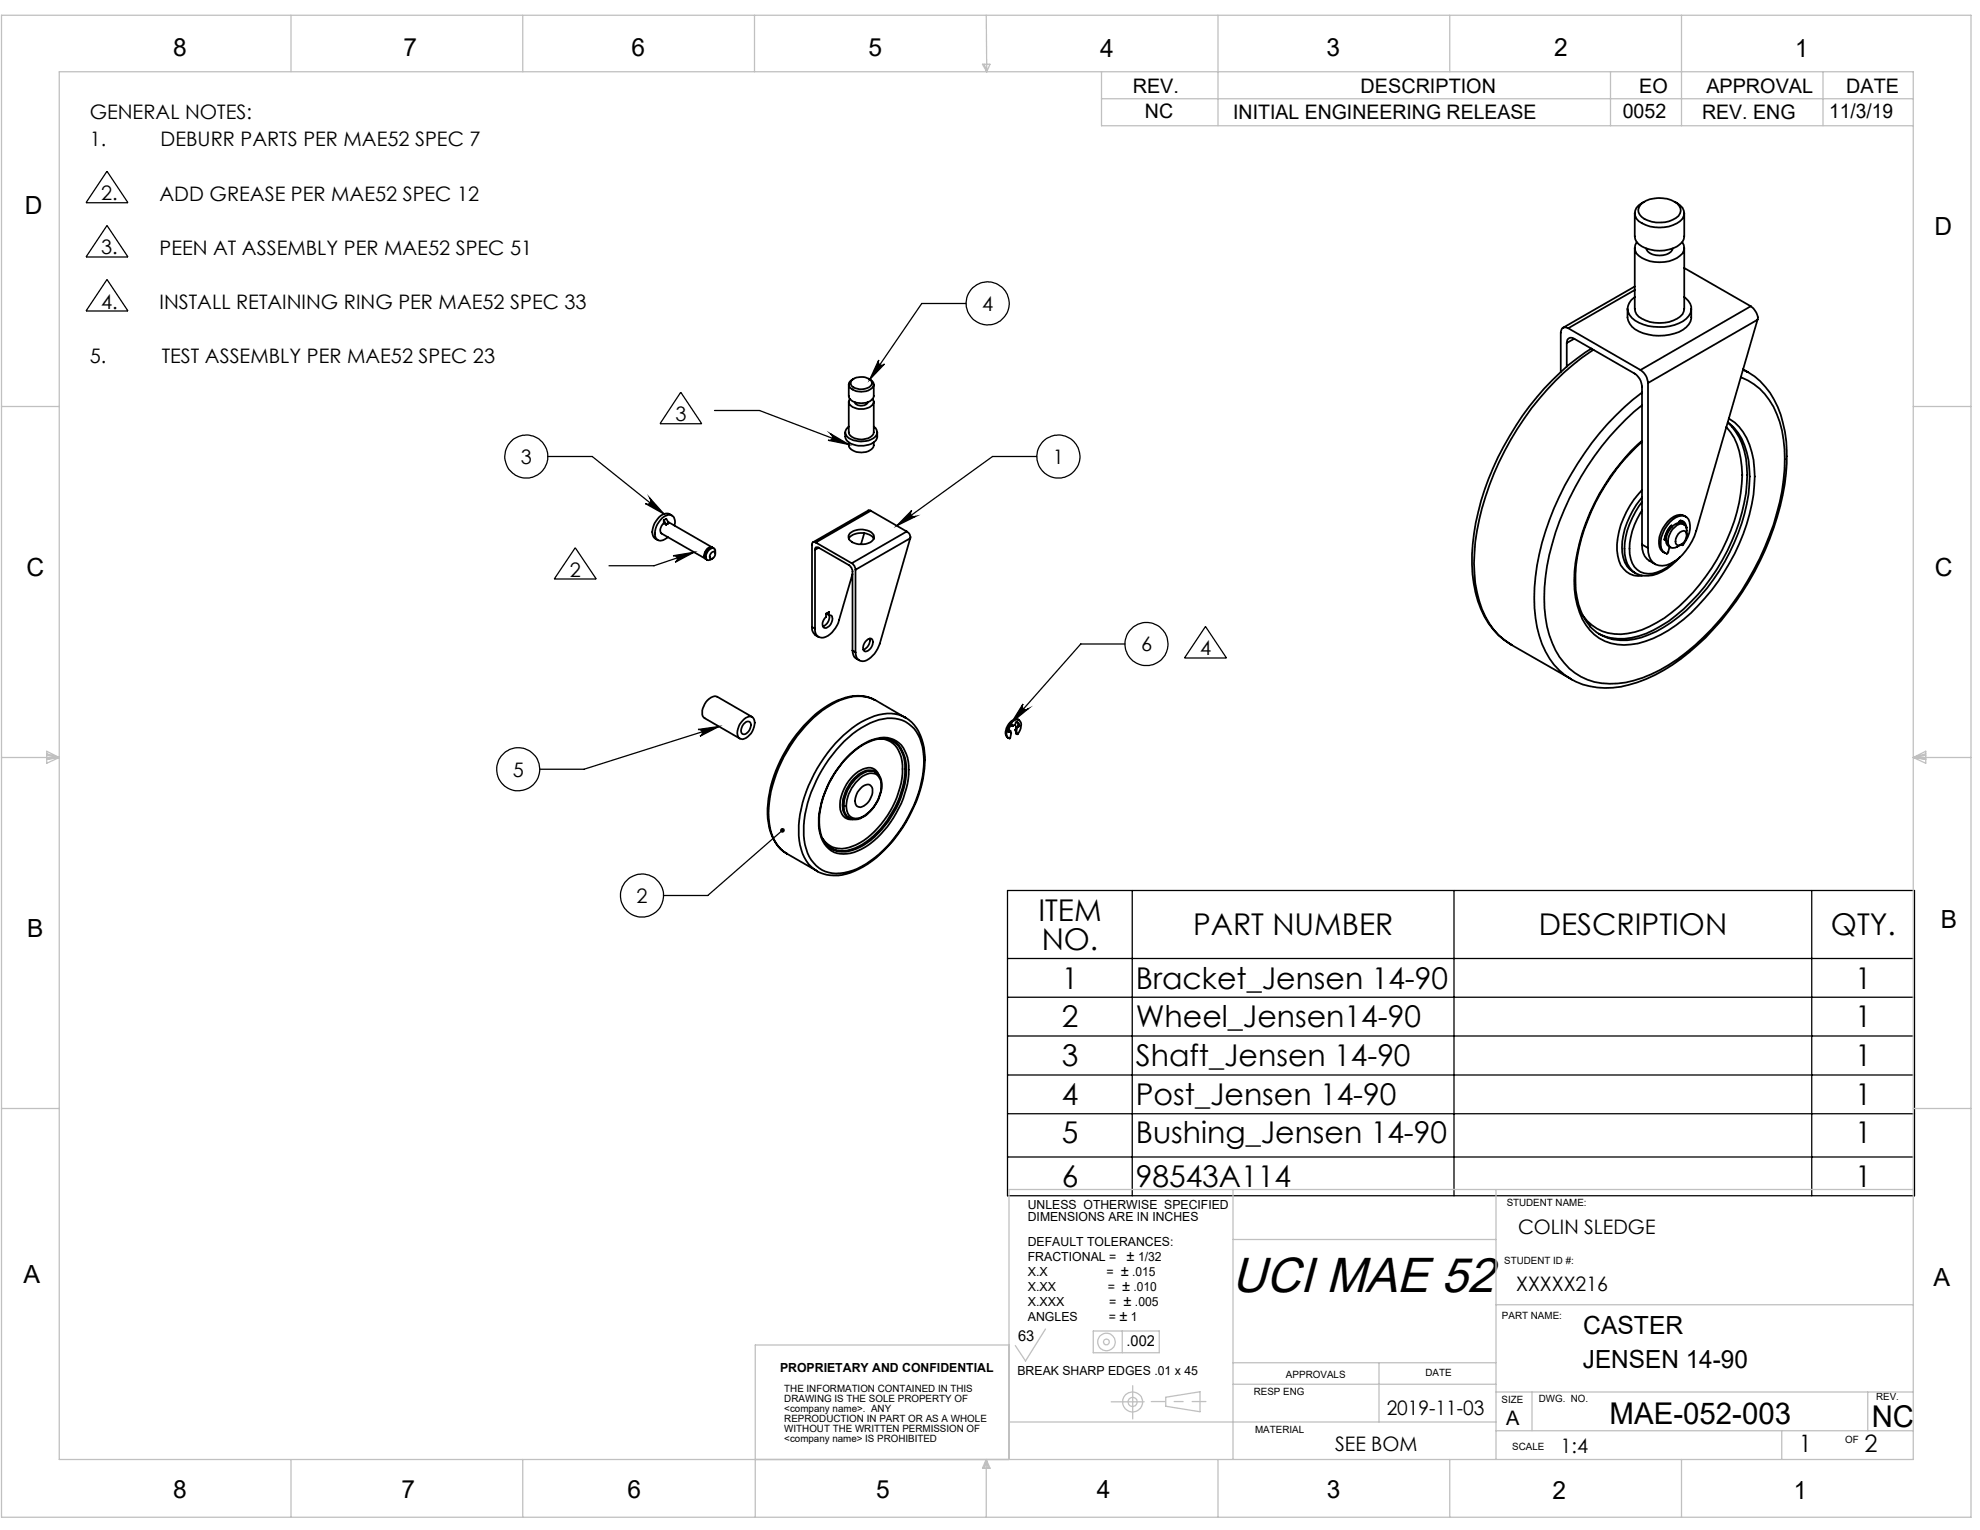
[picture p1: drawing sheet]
<svg xmlns="http://www.w3.org/2000/svg" width="279mm" height="216mm" viewBox="0 0 279 216" stroke-linecap="round" stroke-linejoin="round" font-family="sans-serif">
<g fill="none" stroke="#000" stroke-width=".18">
<path d="M15.1 24.2l3 4.4h-6zM15.1 31.8l3 4.5h-6zM15.1 39.4l3 4.5h-6zM96.1 55.4l2.9 4.4h-5.9zM100.8 57.9h6.4l12.6 4.8M124 50.8a.49 .49 0 0 0 .1 .7 .49 .49 0 0 0 .7-.1l-2.1 2.2zM136.3 42.8h-6.2l-7.4 10.8M77.3 64.4h6.3l10.1 8.1M81.2 77.3l2.9 4.4h-5.9zM91.7 70.3l2 2.2-2.6-1.5a.5 .5 0 0 0 .6 0 .5 .5 0 0 0 0-.7zM95 78.4l2.9-.5-2.6 1.4a.49 .49 0 0 0 .2-.6 .49 .49 0 0 0-.5-.3zM97.9 77.9l-5.6 1.9h-6.4"/>
<path d="M117.2 61.2l2.6 1.5-3-.6a.49 .49 0 0 0 .6-.3 .49 .49 0 0 0-.2-.6zM128.7 72a.51 .51 0 0 0-.1 .7 .51 .51 0 0 0 .7 .1l-2.8 1.4zM146.3 64.4h-6.2l-13.6 9.8M144.4 99.3a.5 .5 0 0 0 0 .7 .5 .5 0 0 0 .7 0l-2.3 1.9zM158.8 90.9h-6.3l-9.7 11M170.1 88.4l3 4.5h-6zM98.5 102.9l3-.4-2.7 1.4a.5 .5 0 0 0 .3-.6 .5 .5 0 0 0-.6-.4zM101.5 102.5l-19.1 6h-6.2M110.4 117.2l-10.5 9.2h-6.3M142.2 125.7h128v43h-128zM142.2 135.3h128M159.8 125.7v43"/>
<path d="M205.2 125.7v43M255.7 125.7v43M142.2 140.7h128M142.2 146.2h128M142.2 151.7h128M142.2 157.2h128M142.2 163.3h128"/>
<circle cx="139.4" cy="42.8" r="3"/>
<circle cx="74.3" cy="64.4" r="3"/>
<circle cx="149.3" cy="64.4" r="3"/>
<circle cx="161.8" cy="90.9" r="3"/>
<circle cx="73.1" cy="108.6" r="3"/>
<circle cx="90.6" cy="126.4" r="3"/>
</g>
<g fill="none" stroke="#c0c0c0" stroke-width=".18">
<path d="M.2 2.2h277.9v211.9h-277.9zM8.4 10.1h261.6v195.9h-261.6zM41.1 2.2v7.9M73.8 2.2v7.9M106.5 2.2v7.9M138.6 9.1h1.1l-.5 1zM138.9 9.1l.3 1M139.2 2.2v7.9M155.4 13.9h114.6M155.4 10.1v7.6h114.6M171.9 2.2v15.5M204.6 2.2v7.9"/>
<path d="M227.3 10.1v7.6M237.3 2.2v15.5M257.2 10.1v7.6M.2 57.4h8.2M270 57.4h8.1M.2 106.9h8.2M6.6 106l1.8 .9-1.8 .8zM6.6 106.4l1.8 .5M6.6 106.6l1.8 .3M8.4 106.9l-1.8 .2M270 106.9h8.1M270 106.9l1.7 .2"/>
<path d="M270 106.9l1.7-.9v1.7zM271.7 106.6l-1.7 .3M271.7 106.4l-1.7 .5M.2 156.4h8.2M270 156.4h8.1M174 167.9v38.1M174 174.9h37.1M211.1 167.9v38.1M270 167.9h-127.6v38.1M142.4 189.8h-35.8v24.3M147.5 187.5l-2.8 4.6-1.4-2.2M154.3 187.8h9.3v3.1h-9.3z"/>
<path d="M158.4 187.8v3.1M164.5 197.2l4.8-.8v2.8l-4.8-.8zM174 192.3h37.1M174 195.3h37.1M194.6 192.3v8.4M211.1 196.4h58.9M211.1 184.1h58.9M216.2 196.4v5.5M263.6 196.4v5.5M41.1 206v8.1M73.8 206v8.1M139.2 206v8.1"/>
<path d="M139.2 206l.5 1.2h-1.1zM139.2 206l-.3 1.2M139.2 206l.3 1.2M142.4 200.7h68.7M171.9 206v8.1M204.6 206v8.1M211.1 201.9h58.9M237.3 206v8.1M251.4 201.9v4.1"/>
<circle cx="156.1" cy="189.4" r="1.23"/>
<circle cx="156.1" cy="189.4" r=".42"/>
<circle cx="159.8" cy="197.8" r="1.41"/>
<circle cx="159.8" cy="197.8" r=".64"/>
</g>
<path d="M162.5 197.8h7.7" fill="none" stroke="#c0c0c0" stroke-width=".18" stroke-dasharray="15.2 1.3 1.3 1.3" stroke-dashoffset="13.3"/>
<path d="M159.8 197.8v-2.3M159.8 197.8v2.4M159.8 197.8h-3M159.8 197.8h1.7" fill="none" stroke="#c0c0c0" stroke-width=".18" stroke-dasharray="15.2 1.3 1.3 1.3"/>
<path d="M110.1 117a.34 .34 0 0 0 .1 .4 .34 .34 0 0 0 .5 0 .34 .34 0 0 0 0-.5l-.3 .3 .3-.3-.4-.1zM98.5 102.9l3-.4-2.7 1.4a.5 .5 0 0 0 .3-.6 .5 .5 0 0 0-.6-.4zM91.7 70.3l2 2.2-2.6-1.5a.5 .5 0 0 0 .6 0 .5 .5 0 0 0 0-.7zM128.7 72a.51 .51 0 0 0-.1 .7 .51 .51 0 0 0 .7 .1l-2.8 1.4zM124 50.8a.49 .49 0 0 0 .1 .7 .49 .49 0 0 0 .7-.1l-2.1 2.2zM117.2 61.2l2.6 1.5-3-.6a.49 .49 0 0 0 .6-.3 .49 .49 0 0 0-.2-.6zM95 78.4l2.9-.5-2.6 1.4a.49 .49 0 0 0 .2-.6 .49 .49 0 0 0-.5-.3zM144.4 99.3a.5 .5 0 0 0 0 .7 .5 .5 0 0 0 .7 0l-2.3 1.9z" fill="#000"/>
<g fill="none" stroke="#000" stroke-width=".25">
<path d="M230.7 30.1v3.2a2.29 2.29 0 0 0 2.1 1.9 4.7 4.7 0 0 0 4.6-1.1l.3-.8v-3.2M230.7 35v8.6a1.6 1.6 0 0 0 1 1.4 5 5 0 0 0 5.7-.7l.3-.7v-8.6M231 34.2a1.43 1.43 0 0 0 .7 2.2 5 5 0 0 0 5.7-.6 1.32 1.32 0 0 0 0-1.6M231.5 28.9a4.3 4.3 0 0 1 5.2-.2 1.2 1.2 0 0 1-.2 2.1 4.5 4.5 0 0 1-4.8-.2 1.15 1.15 0 0 1-.2-1.7zM232.1 28.5a1.66 1.66 0 0 0-1.2 2.4 4.8 4.8 0 0 0 5.2 .8 2.09 2.09 0 0 0 1.6-1.6 1.83 1.83 0 0 0-1.4-1.6M232.3 35.1a1.7 1.7 0 0 0 1.9 1 1.7 1.7 0 0 0 1.8-1M237.7 37.8l9.4 5.4M119.8 54.3v1.6a1.54 1.54 0 0 0 1.7 1 1.54 1.54 0 0 0 1.8-1v-1.6M119.8 56.7v4.3a1.63 1.63 0 0 0 1.7 1 1.63 1.63 0 0 0 1.8-1v-4.3M119.9 56.3a.72 .72 0 0 0 .4 1.1 2.31 2.31 0 0 0 3-.5v-.4l-.2-.2M120.2 53.7a2.16 2.16 0 0 1 2.7 0 .77 .77 0 0 1-.7 1.1 2.07 2.07 0 0 1-2.1-.4v-.4zM120.5 53.4a.79 .79 0 0 0-.7 .7 .79 .79 0 0 0 .5 .9 2.36 2.36 0 0 0 3-.5 .89 .89 0 0 0-.7-1.1"/>
<path d="M120.6 56.8a1.13 1.13 0 0 0 1.9 0M221.1 48.4v3.4M221.3 46.3a.65 .65 0 0 0-.8 0 .65 .65 0 0 0-.3 .7v5.5M221.3 46.3l10.2 5.9M222.1 47.8l8.5 4.9a2.33 2.33 0 0 1 1.1 1.8v22.3M222.1 47.8a.65 .65 0 0 0-.7-.1 .65 .65 0 0 0-.3 .7M222.1 47.8l-1 .6M224.6 49.2a36.5 36.5 0 0 0-12.4 13.8 34.4 34.4 0 0 0-4.5 16.7 14.6 14.6 0 0 0 3 9.1 8.8 8.8 0 0 0 2.7 2.2M224.9 49.4a39.4 39.4 0 0 0-15.8 22.3 26 26 0 0 0-.7 11.9 10.8 10.8 0 0 0 4.8 7.3l8.5 4.9M229.7 43.6a2.84 2.84 0 0 0 2.2 3.4 7.2 7.2 0 0 0 5.6-.5 2.21 2.21 0 0 0 1.2-1.7v-1.2M230.7 41.9a1.87 1.87 0 0 0 0 3.3 6.8 6.8 0 0 0 7.2-.2 1.81 1.81 0 0 0-.2-3.1M230.7 40.4l-10.1 5.8"/>
<path d="M230.7 40.9l-9.4 5.4M231.5 52.2a2.33 2.33 0 0 1 1.1 1.8M231.7 55.4a40.9 40.9 0 0 0-14.8 24.4 21.3 21.3 0 0 0 .7 11.1 9.4 9.4 0 0 0 4.1 4.9M232.6 54v23.3M243.8 59.6a7.6 7.6 0 0 1 2.9 5.3 22.5 22.5 0 0 1-2.6 13 25.9 25.9 0 0 1-10.4 11.2 9.4 9.4 0 0 1-6.2 1.1 6.2 6.2 0 0 1-3.2-1.8M243.8 59.6a8.7 8.7 0 0 1 2.7 6.2 23.1 23.1 0 0 1-2.8 12 26.1 26.1 0 0 1-9.3 10.5 9.6 9.6 0 0 1-7.9 1.5l-.9-.4M243.9 59.1a6.9 6.9 0 0 1 3.3 4.7 19.8 19.8 0 0 1-1.2 11.6 28.4 28.4 0 0 1-10.6 13.6 11.6 11.6 0 0 1-7.2 1.9 6.4 6.4 0 0 1-5.3-4.5 16.4 16.4 0 0 1 0-9.8 29.9 29.9 0 0 1 8.8-14.4M245.6 53.2a8.6 8.6 0 0 1 5.1 5.2 20 20 0 0 1 .8 10.9 39.1 39.1 0 0 1-14.8 23.7 16.6 16.6 0 0 1-9.6 3.5 8.5 8.5 0 0 1-8.1-5.8 19.8 19.8 0 0 1-.7-10.8 39.2 39.2 0 0 1 13.4-22.7M246 52.1l.7 .4-.7-.3M246.5 52.4a10.6 10.6 0 0 1 5.1 7.3 24.8 24.8 0 0 1-.8 13.2 39.9 39.9 0 0 1-13.6 20.1 19.5 19.5 0 0 1-9.6 4 10.2 10.2 0 0 1-5.7-1.1M247.1 43.2a2.03 2.03 0 0 1 .9 1.9M247.1 43.2l-15.6 9"/>
<path d="M248 45.1l-8.6 29.8a7.8 7.8 0 0 1-3.7 4.7 1.99 1.99 0 0 1-3.1-1.6v-.7M248 45.1l-15.4 8.9M93.7 73.8a1.02 1.02 0 0 0-.4 1.5l6.3 3.5M93.7 73.8l.3 .2M93.7 73.4l.3-.2 .4 .6M93.7 73.4v.4M93.7 73.4l.3 .6M94 74h.1M94.3 73.7l6.2 3.5M94.4 73.8l-.4 .2M94.8 72.7a1.33 1.33 0 0 0-2 .5 2.15 2.15 0 0 0-.4 2.8l.4 .2M95.2 74.2a1.07 1.07 0 0 0-.8-1.6 2.67 2.67 0 0 0-1.8 3.4 1.11 1.11 0 0 0 1.6-.2"/>
<path d="M100.2 77.3a1.02 1.02 0 0 0-.7 1.3M100.3 78.1a.37 .37 0 0 1 .6-.1 .66 .66 0 0 1-.7 .8v-.4zM100.5 77.3a.83 .83 0 0 0-1.1 .7 .61 .61 0 0 0 .2 .9M100.8 77.4a.86 .86 0 0 0-1.2 .7l-.1 .4a.45 .45 0 0 0 .3 .5M100.9 78.1a.56 .56 0 0 0-.3-.8 1.25 1.25 0 0 0-.9 1.6 .54 .54 0 0 0 .8-.1M115 77.6v11.1M115.1 76.6a.32 .32 0 0 0-.4-.1 .32 .32 0 0 0-.1 .4v11.6M115.1 76.6l5.1 2.9M115.5 77.3l4.3 2.4a1.06 1.06 0 0 1 .5 .9v11.2M115.5 77.3a.31 .31 0 0 0-.3-.1 .31 .31 0 0 0-.2 .4M115.5 77.3l-.5 .3M119.3 61a1.49 1.49 0 0 0 1.5 1.8 2.73 2.73 0 0 0 2.9-.9l.1-.9"/>
<path d="M119.8 60.2a.97 .97 0 0 0-.5 1 .97 .97 0 0 0 .8 .8 3.3 3.3 0 0 0 3.5-.5 .92 .92 0 0 0-.3-1.3M119.8 62.4a1.28 1.28 0 0 0 1.4 1.4 1.96 1.96 0 0 0 2.1-.8v-.6M119.8 76a2.33 2.33 0 0 1 2.9-.5l.4 .2 .2 .3M120 75.2a2.47 2.47 0 0 1 3.3 .3 .85 .85 0 0 1-.8 1.2 2.3 2.3 0 0 1-2.7-.7 .66 .66 0 0 1 .2-.8zM120.2 79.5a1.06 1.06 0 0 1 .5 .9M122 75.2l-.5 1.6M122.9 72.1l-.3-.1-7.9 4.5M122.9 72.1l-7.8 4.5M122.9 72.1l5.1 2.9M128 75a.88 .88 0 0 1 .4 1M128 75l-7.8 4.5M128.4 76l-4.3 14.8a3.7 3.7 0 0 1-2.1 2.5 1.05 1.05 0 0 1-1.3-1.3"/>
<path d="M128.4 76l-7.7 4.4M231.7 62.3a28.1 28.1 0 0 0-9.4 18.7 10.3 10.3 0 0 0 2.1 7.4M231.7 76.8a2.64 2.64 0 0 0 1.9 2.8M231.7 69.1a12.4 12.4 0 0 0-3.5 8.5 4.2 4.2 0 0 0 1.3 3.1 2.7 2.7 0 0 0 2.2 .5M231.7 70.8a10.2 10.2 0 0 0-2.3 8.1 3.2 3.2 0 0 0 1.4 2l-.4-.2M231.7 72a9.2 9.2 0 0 0-1.6 6.9 2.64 2.64 0 0 0 3.8 1.9 6.5 6.5 0 0 0 2.5-1.6M231.7 70.2a11.2 11.2 0 0 0-2.8 7.8 3.4 3.4 0 0 0 1.5 2.6M231.7 76.8l.9 .5M234.9 76.2h.1M235.1 76.2h-.1M235.8 74.2h.1M235.8 74.2a2.94 2.94 0 0 0-.9 2h.1"/>
<path d="M235.8 74.2v.1a2.41 2.41 0 0 0-.8 1.7h-.1M235.9 74.2h.1M235.9 74.2l.1 .1M236.9 73.8l.1-.2a.4 .4 0 0 1 .6 0l.2 .3 .1 .5M237 73.5l.3 .3M237.1 75.1l.5-.2a.65 .65 0 0 1 .3 .9 1.37 1.37 0 0 1-1.1 1.2 .63 .63 0 0 1-.3-.9l.3-.7zM237.1 78.6a7.1 7.1 0 0 1-4.5 2.6 2.82 2.82 0 0 1-1.8-.3M237.1 73.7l-.1-.1 .2 .2M237.3 76.9h.1a4.1 4.1 0 0 0 1-3.2 1.18 1.18 0 0 0-1.9-.7 4.4 4.4 0 0 0-2.1 4.4 .95 .95 0 0 0 .9 .7l.1-.1 .2-.8M237.3 76.9l-.1-.1 .1 .1M237.3 76.8v.1M237.3 73.8a1.7 1.7 0 0 0-1.8 1.1 1.63 1.63 0 0 0 0 2.2l.3 .2"/>
<path d="M237.3 73.8l.3 .2M237.4 73.5l.3 .5M237.9 72.9a1.57 1.57 0 0 0-2.1 .3 4.3 4.3 0 0 0-1.6 4 1.34 1.34 0 0 0 .7 .8M237.9 74.4h.1M237.9 74.4v.1M238 75.5a1.39 1.39 0 0 0-.4-1.5 1.05 1.05 0 0 0-1.2 .4 2.45 2.45 0 0 0-.9 2.6 .78 .78 0 0 0 1.2 .2l.5-.3M243.6 60.3a8.2 8.2 0 0 1 2.2 5.6 23.5 23.5 0 0 1-3.5 13 25 25 0 0 1-8.5 8.9 9 9 0 0 1-7.7 1.3 6.4 6.4 0 0 1-2.8-2.3M114.6 88.5a1.39 1.39 0 0 0 .9 1.4M114.6 88.5l.4 .2M116.6 86.6l.4-.2v.4a.47 .47 0 0 1 .5 .2 .47 .47 0 0 1-.1 .6 1.1 1.1 0 0 1-1.1 1 1.04 1.04 0 0 1 .3-1.5zM116.6 86.6l.4 .2M117 86.8a1.39 1.39 0 0 1-.9 1.6"/>
<path d="M120.3 81l-1.9 6.5a3.2 3.2 0 0 1-2.4 2.5 1.05 1.05 0 0 1-1-1.3M120.3 91.8v.3a1.19 1.19 0 0 0 .9 1.1M120.3 91.8l.4 .2M120.7 80.4v11.6M122.3 90.3a.49 .49 0 0 1 .7-.2 .49 .49 0 0 1 .2 .7 1.17 1.17 0 0 1-1.2 1.1 1.13 1.13 0 0 1 .3-1.6zM122.7 90.1a1.46 1.46 0 0 1-.9 1.6M123.4 98.8a5.8 5.8 0 0 0-5.3 0 17.7 17.7 0 0 0-7.6 7.7 15.8 15.8 0 0 0-2.1 9.7 5.6 5.6 0 0 0 2.7 4.3M123.4 98.8a5.9 5.9 0 0 0-5.5 .3 18.6 18.6 0 0 0-8 9.3 14.3 14.3 0 0 0-1.1 9 5.1 5.1 0 0 0 2.3 3.1l4.2 2.4M123.4 98.8l4.4 2.5-.1-.1M221.7 95.8l.1 .1M105 101.5l.3-.2a.74 .74 0 0 1 .8-.1 .74 .74 0 0 1 .4 .8 2.46 2.46 0 0 1-1.7 2.3 .94 .94 0 0 1-.7-1.5l.3-.6zM105.1 102a.49 .49 0 0 1 .7-.2 .49 .49 0 0 1 .1 .7 1.09 1.09 0 0 1-1.1 1.1 1.14 1.14 0 0 1 .3-1.6z"/>
<path d="M106.2 101.2l-5-2.9a1.69 1.69 0 0 0-1.9 1.4l-.2 .6a1.04 1.04 0 0 0 .3 1.1l5 2.8M119.1 104.6a11.1 11.1 0 0 1 6.1-3.2 4.6 4.6 0 0 1 5 4 14.9 14.9 0 0 1-2 9.8 16.9 16.9 0 0 1-7.2 7.4 5.9 5.9 0 0 1-5 .2 5.6 5.6 0 0 1-2.6-4.9 18.2 18.2 0 0 1 5.2-12.7zM119.5 106.9a8 8 0 0 1 5.2-2.8 3.4 3.4 0 0 1 3.4 2.8 11.1 11.1 0 0 1-1.6 7.8 11.7 11.7 0 0 1-6 5.6 3.4 3.4 0 0 1-4.4-1.6 8.4 8.4 0 0 1 0-6.1 14.9 14.9 0 0 1 3.4-5.7zM119.7 115.4l.1 .1M121.1 110.1a2.17 2.17 0 0 1 2.7-.7 2.49 2.49 0 0 1 .3 2.7 4.8 4.8 0 0 1-3 3.4 1.35 1.35 0 0 1-1.6-1.4 5.1 5.1 0 0 1 1.6-4zM121.4 111.3l.5-.4a.74 .74 0 0 1 .9-.1 .74 .74 0 0 1 .3 .8 2.46 2.46 0 0 1-1.7 2.3 .94 .94 0 0 1-.6-1.5l.2-.6zM123.6 108.9a2.75 2.75 0 0 1 .5 3.4 5.2 5.2 0 0 1-3 3.3 1.86 1.86 0 0 1-1.3-.1M123.6 108.9a2.26 2.26 0 0 0-2.6 .7 5.5 5.5 0 0 0-1.9 4.9l.5 .8 .2 .2M123.6 108.9a2.06 2.06 0 0 0-2.4 .4 5.6 5.6 0 0 0-2.2 5.1 1.4 1.4 0 0 0 .7 .9M124 109.3a1.49 1.49 0 0 0-2.2-.8 5.9 5.9 0 0 0-3.2 5.7 1.55 1.55 0 0 0 1.7 1.4M124.1 104.2a3.1 3.1 0 0 1 3.1 2.7 10.7 10.7 0 0 1-1.6 7.5 10.9 10.9 0 0 1-5.8 5.2 3.1 3.1 0 0 1-3.7-1.2M125.3 104.3a3.3 3.3 0 0 1 2.4 2.6 11.1 11.1 0 0 1-2 8.4 10.1 10.1 0 0 1-6 4.8 3.2 3.2 0 0 1-3.1-.9"/>
<path d="M125.4 104.4a5.3 5.3 0 0 0-4.5 1.3 13.7 13.7 0 0 0-5.3 10.4 4.4 4.4 0 0 0 1.1 3.1M126 104.6a4.9 4.9 0 0 1 1.7 4.5 14 14 0 0 1-6 10.1 4.4 4.4 0 0 1-4.4 .5M127.7 101.2a5.8 5.8 0 0 1 2.8 5 16.7 16.7 0 0 1-2.7 9.8 16.5 16.5 0 0 1-7.8 7.2 5.6 5.6 0 0 1-4.7-.3M127.7 101.2a5.8 5.8 0 0 0-5.5 .4 18.2 18.2 0 0 0-8.1 9.3 13.9 13.9 0 0 0-1 9 4.9 4.9 0 0 0 2.2 3M142.3 103.2v.1M142.6 103.2l.1 .2-.2 .8a.77 .77 0 0 1-.4-1.1 1.98 1.98 0 0 1 1.4-1.5 .68 .68 0 0 1 .6 .9l-.3 .8-.2 .3h-.1M142.6 103.2l-.3 .1M142.6 103.2l-.1-.1-.2 .1M142.7 102.3h.1M142.7 102.3l-.3 .4-.1 .5M142.7 102.3l.2 .2M142.8 102.2v.1"/>
<path d="M142.8 102.3l.1 .2M143.3 103h.1M143.3 103l.1 .5M143.4 102.6l-.1 .4M143.4 103.5l.1 .1M143.4 103l.1 .6M143.4 102.6h.1M143.5 102.6l-.1 .4M143.5 101.9l.2 .4M143.7 102.4l.1 .1M143.7 102.4l-.3 .2M143.7 102.3v.1"/>
<path d="M143.7 102.3l.1 .1M143.8 102.5l-.3 .1M143.8 101.6a1.04 1.04 0 0 0-1.5 .6 1.41 1.41 0 0 0-.1 1.9l.1 .1M143.8 102.4v.1M143.8 102.4a.32 .32 0 0 0-.1-.4 .32 .32 0 0 0-.4 0l-.1 .3-.3 .2"/>
</g>
<text font-size="6.9" x="173.8" y="182.3">UCI MAE 52</text>
<g font-size="4.2">
<text x="146.5" y="129.9">ITEM</text>
<text x="168.4" y="132">PART NUMBER</text>
<text x="217.2" y="132">DESCRIPTION</text>
<text x="258.4" y="132">QTY.</text>
<text x="147" y="134">NO.</text>
<text x="149.8" y="139.5">1</text>
<text x="160.3" y="139.5">Bracket_Jensen 14-90</text>
<text x="261.8" y="139.5">1</text>
<text x="149.8" y="145">2</text>
<text x="160.3" y="145">Wheel_Jensen14-90</text>
<text x="261.8" y="145">1</text>
<text x="149.8" y="150.5">3</text>
<text x="149.8" y="155.9">4</text>
<text x="160.3" y="150.5">Shaft_Jensen 14-90</text>
<text x="160.3" y="155.9">Post_Jensen 14-90</text>
<text x="261.8" y="150.5">1</text>
<text x="261.8" y="155.9">1</text>
<text x="149.8" y="161.3">5</text>
<text x="160.3" y="161.3">Bushing_Jensen 14-90</text>
<text x="261.8" y="161.3">1</text>
<text x="149.8" y="167.5">6</text>
<text x="160.3" y="167.5">98543A114</text>
<text x="261.8" y="167.5">1</text>
<text x="227.1" y="200.9">MAE-052-003</text>
<text x="264.1" y="201.4">NC</text>
</g>
<g font-size="3.5">
<text x="24.4" y="7.9">8</text>
<text x="56.9" y="7.9">7</text>
<text x="89.1" y="7.9">6</text>
<text x="122.5" y="7.9">5</text>
<text x="155.3" y="8">4</text>
<text x="187.2" y="7.9">3</text>
<text x="219.3" y="8">2</text>
<text x="253.3" y="8">1</text>
<text x="3.5" y="30.2">D</text>
<text x="273" y="33.2">D</text>
<text x="3.8" y="81.2">C</text>
<text x="273" y="81.3">C</text>
<text x="273.9" y="131">B</text>
<text x="3.9" y="132.2">B</text>
<text x="3.3" y="181.1">A</text>
<text x="272.8" y="181.4">A</text>
<text x="223.4" y="188.2">CASTER</text>
<text x="223.4" y="193.1">JENSEN 14-90</text>
<text x="24.4" y="211.4">8</text>
<text x="56.6" y="211.4">7</text>
<text x="88.6" y="211.4">6</text>
<text x="123.6" y="211.4">5</text>
<text x="154.8" y="211.4">4</text>
<text x="187.3" y="211.4">3</text>
<text x="219.1" y="211.5">2</text>
<text x="253.1" y="211.5">1</text>
</g>
<g font-size="3.4">
<text x="253.9" y="205">1</text>
<text x="263.1" y="205">2</text>
</g>
<g font-size="2.8">
<text x="12.7" y="16.8">GENERAL NOTES:</text>
<text x="159.8" y="13.1">REV.</text>
<text x="161.6" y="16.6">NC</text>
<text x="174" y="16.8">INITIAL ENGINEERING RELEASE</text>
<text x="192" y="13.1">DESCRIPTION</text>
<text x="229" y="16.6">0052</text>
<text x="231.3" y="13.1">EO</text>
<text x="240.2" y="16.8">REV. ENG</text>
<text x="240.8" y="13.1">APPROVAL</text>
<text x="258.1" y="16.6">11/3/19</text>
<text x="260.5" y="13.1">DATE</text>
<text x="12.7" y="20.7">1.</text>
<text x="22.7" y="20.7">DEBURR PARTS PER MAE52 SPEC 7</text>
<text x="14.3" y="28.2">2.</text>
<text x="22.5" y="28.3">ADD GREASE PER MAE52 SPEC 12</text>
<text x="14.3" y="35.9">3.</text>
<text x="22.5" y="36">PEEN AT ASSEMBLY PER MAE52 SPEC 51</text>
<text x="14.3" y="43.5">4.</text>
<text x="22.5" y="43.6">INSTALL RETAINING RING PER MAE52 SPEC 33</text>
<text x="138.6" y="43.8">4</text>
<text x="12.7" y="51.2">5.</text>
<text x="22.8" y="51.2">TEST ASSEMBLY PER MAE52 SPEC 23</text>
<text x="95.3" y="59.4">3</text>
<text x="73.5" y="65.5">3</text>
<text x="148.6" y="65.5">1</text>
<text x="80.4" y="81.4">2</text>
<text x="161" y="91.9">6</text>
<text x="169.3" y="92.5">4</text>
<text x="72.4" y="109.6">5</text>
<text x="89.8" y="127.4">2</text>
<text x="214.2" y="174.1">COLIN SLEDGE</text>
<text x="213.9" y="182.1">XXXXX216</text>
<text x="195.7" y="199.7">2019-11-03</text>
<text x="212.6" y="201.1">A</text>
<text x="188.4" y="204.7">SEE BOM</text>
<text x="220.2" y="205">1:4</text>
</g>
<g font-size="2.1">
<text x="159" y="177.9">±</text>
<text x="158.1" y="180">±</text>
<text x="158.3" y="182.2">±</text>
<text x="158.5" y="184.3">±</text>
<text x="143.7" y="189.2">63</text>
<text x="158" y="186.4">±</text>
<text x="159" y="189.9">.002</text>
</g>
<g font-size="1.8">
<text x="145" y="170.6">UNLESS OTHERWISE SPECIFIED</text>
<text x="145" y="172.4">DIMENSIONS ARE IN INCHES</text>
<text x="145" y="175.9">DEFAULT TOLERANCES:</text>
<text x="145" y="177.9">FRACTIONAL =</text>
<text x="160.6" y="177.9">1/32</text>
<text x="145" y="184.3">X.XXX</text>
<text x="145" y="180.1">X.X</text>
<text x="145" y="182.2">X.XX</text>
<text x="156.1" y="180.1">=</text>
<text x="156.3" y="182.2">=</text>
<text x="156.5" y="184.3">=</text>
<text x="159.8" y="180.1">.015</text>
<text x="160" y="182.2">.010</text>
<text x="160.2" y="184.3">.005</text>
<text x="145" y="186.4">ANGLES</text>
<text x="156.5" y="186.4">=</text>
<text x="159.6" y="186.4">1</text>
<text x="110.1" y="193.6">PROPRIETARY AND CONFIDENTIAL</text>
<text x="143.6" y="194">BREAK SHARP EDGES .01 x 45</text>
</g>
<g font-size="1.4">
<text x="212.6" y="170.1">STUDENT NAME:</text>
<text x="212.3" y="178.3">STUDENT ID #:</text>
<text x="211.9" y="186.2">PART NAME:</text>
<text x="110.7" y="196.4">THE INFORMATION CONTAINED IN THIS</text>
<text x="110.7" y="197.9">DRAWING IS THE SOLE PROPERTY OF</text>
<text x="176.9" y="196.8">RESP ENG</text>
<text x="181.5" y="194.4">APPROVALS</text>
<text x="201.1" y="194.2">DATE</text>
<text x="211.9" y="198">SIZE</text>
<text x="217.1" y="197.8">DWG. NO.</text>
<text x="264.7" y="197.6">REV.</text>
<text x="110.7" y="199.3">&lt;company name&gt;. ANY</text>
<text x="110.7" y="200.7">REPRODUCTION IN PART OR AS A WHOLE</text>
<text x="110.7" y="202.1">WITHOUT THE WRITTEN PERMISSION OF</text>
<text x="110.7" y="203.5">&lt;company name&gt; IS PROHIBITED</text>
<text x="177.1" y="202.2">MATERIAL</text>
<text x="260.4" y="203.6">OF</text>
<text x="213.4" y="204.6">SCALE</text>
</g>
</svg>
